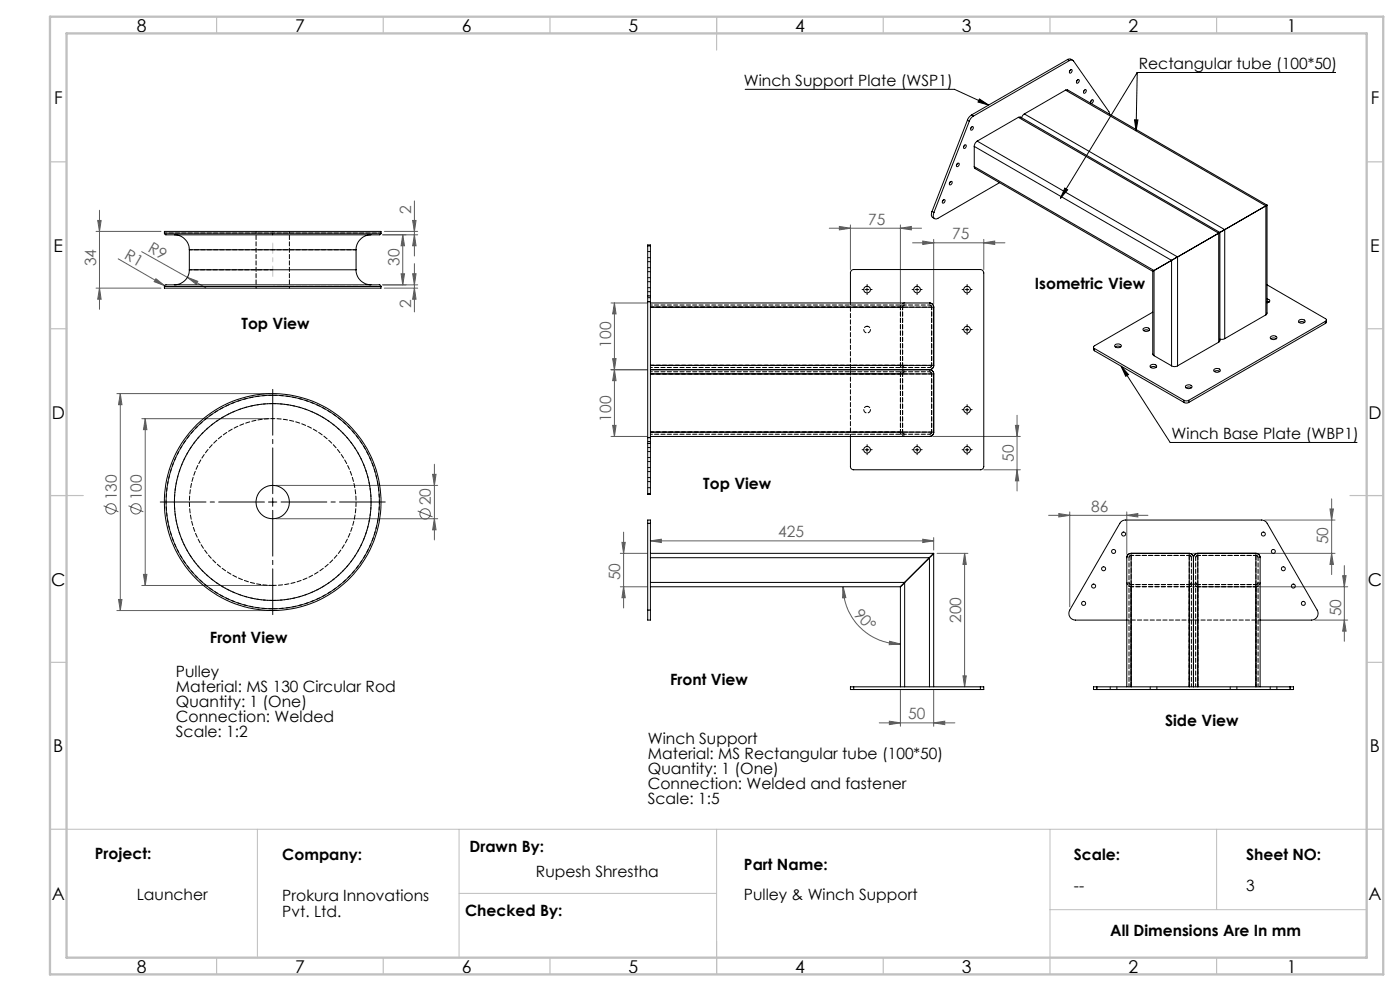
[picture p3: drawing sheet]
<svg xmlns="http://www.w3.org/2000/svg" width="420mm" height="297mm" viewBox="0 0 420 297" stroke-linecap="round" stroke-linejoin="round" font-family="sans-serif">
<g fill="none" stroke="#5d5d5d" stroke-width=".3">
<path d="M28.8 69.4h19.5M29.3 66.1h1l-.5 3.3zM29.8 63v29.7M35.5 77.6l13.9 8M42.5 75.4l13.7 7.7M114.8 70.4h10.5M115.3 69.4h10M120.8 70.4l.6 3.3h-1.1zM120.8 70.4v15M123.8 66.1h1l-.5 3.3zM124.3 60.2v16.5M124.3 79v14.5"/>
<path d="M124.3 70.4l.5 3.3h-1zM248.8 68.4h27.7M251.8 67.9l3.3 .5-3.3 .5zM255.1 67.4v13.4M270.1 68.4l3.3-.5v1zM270.1 67.4v23.7M273.8 72.8h27.7M276.8 72.2l3.3 .6-3.3 .5zM280.1 71.8v19.3M295.1 72.8l3.3-.6v1.1zM295.1 71.8v9M28.8 86.4h19.5"/>
<path d="M29.8 86.4l.5 3.3h-1zM46.8 83.5l2.6 2.1-3.2-1.2zM49.4 85.6l.4 .3M56.2 83.1l3.1 1.2-.5 .9zM56.2 83.1l5.5 3.2M114.8 85.4h10.5M115.3 86.4h10M120.3 82.1h1.1l-.6 3.3zM123.8 82.1h1l-.5 3.3zM124.3 86.4l.5 3.3h-1zM183.3 90.8h10.8M184.3 90.8v40"/>
<path d="M184.3 90.8l.5 3.3h-1zM35.1 118h45.7M36.1 118v65M36.1 118l.5 3.3h-1zM183.3 110.8h10.8M183.8 107.5h1l-.5 3.3zM184.3 110.8l.5 3.3h-1zM42.5 125.5h38.3M43.6 125.5l.5 3.3h-1.1zM43.6 125.5v50M130.3 139.1v22.7M183.3 130.8h10.8"/>
<path d="M183.8 127.5h1l-.5 3.3zM279.8 130.8h26.3M304.6 127.5h1l-.5 3.3zM305.1 124.5v22.6M31.1 151.6l4.4 1.8M38.6 151.6l4.4 1.8M82.8 145.5h48.5M82.8 155.5h48.5M125.3 153.1l4.5 1.8M129.8 142.2h1l-.5 3.3zM130.3 155.5l.5 3.3h-1zM187.1 159.5v22.7"/>
<path d="M295.1 140.8h11M305.1 140.8l.5 3.3h-1zM314.6 154.4h29.8M317.6 153.9l3.3 .5-3.3 .5zM320.9 153.4v28.5M338 154.4l3.3-.5v1zM338 153.4v12.7M379.4 155.9h21.1M399 152.5h1l-.5 3.4zM399.5 149.5v22.7M35.6 179.7h1l-.5 3.3zM42.5 175.5h38.3"/>
<path d="M43 172.2h1.1l-.5 3.3zM186.1 165.8h8M186.1 175.9h8M186.6 162.6h1l-.5 3.2zM187.1 175.9l.5 3.2h-1zM195.1 162.1l3.3-.5v1zM195.1 162.1h85M252.9 175.9l.9 3.2-1 .1zM252.9 175.9a17.2 17.2 0 0 0 17.2 17.1M276.8 161.6l3.3 .5-3.3 .5zM280.1 161.1v3.7M281.1 165.8h9.3"/>
<path d="M289.4 165.8l.5 3.4h-1zM289.4 165.8v40M357.8 175.9h46.5M357.8 165.8h42.7M399.5 165.8l.5 3.4h-1zM402.8 172.5h1l-.5 3.4zM403.3 169.5v22.7M35.1 183h45.7M266.9 192.2l3.2 .8-3.3 .2zM394.4 185.8h9.9M403.3 185.8l.5 3.4h-1zM263.8 216.6h22.7"/>
<path d="M266.8 216.1l3.3 .5-3.3 .6zM270.1 206.8v10.9M280.1 216.6l3.3-.5v1.1zM280.1 206.8v10.9M288.9 202.6h1l-.5 3.2z"/>
<circle cx="33.3" cy="152.5" r="1.54"/>
<circle cx="40.8" cy="152.5" r="1.54"/>
<circle cx="127.5" cy="154" r="1.55"/>
</g>
<g fill="none" stroke="#000" stroke-width=".3">
<path d="M223.6 26.8h62.7l10.3 4.7M293.8 29.7l2.8 1.8-3.2-.9zM340.4 35.9h1l-.6 3.3zM341.2 21.7h59.4M341.2 21.7l-.4 17.5M341.2 21.7l-23.1 37.7M319.4 56.4l.9 .5-2.2 2.5zM259.6 86.8h1M260.1 86.3v1M274.6 86.8h1M275.1 86.3v1M289.6 86.8h1"/>
<path d="M289.6 98.8h1M290.1 86.3v1M290.1 98.3v1M336.3 109.7l14.7 22.9h56.1M336.3 109.7l2.3 2.6-.9 .5zM259.6 134.8h1M260.1 134.3v1M274.6 134.8h1M275.1 134.3v1M289.6 134.8h1M289.6 122.8h1M290.1 122.3v1"/>
<path d="M290.1 134.3v1M80.5 150.5h2.5M81.8 149.2v2.5"/>
</g>
<g fill="none" stroke="#000" stroke-width=".3" stroke-dasharray="15.2 1.3 1.3 1.3">
<path d="M259.1 86.8h-.5M260.1 85.8v-.5M260.1 87.8v.5M261.1 86.8h.5M274.1 86.8h-.5M275.1 85.8v-.5M275.1 87.8v.5M276.1 86.8h.5M289.1 86.8h-.5M289.1 98.8h-.5M290.1 85.8v-.5M290.1 87.8v.5"/>
<path d="M290.1 97.8v-.5M290.1 99.8v.5M291.1 86.8h.5M291.1 98.8h.5M259.1 134.8h-.5M260.1 133.8v-.5M260.1 135.8v.5M261.1 134.8h.5M274.1 134.8h-.5M275.1 133.8v-.5M275.1 135.8v.5M276.1 134.8h.5"/>
<path d="M289.1 134.8h-.5M289.1 122.8h-.5M290.1 133.8v-.5M290.1 135.8v.5M290.1 121.8v-.5M290.1 123.8v.5M291.1 134.8h.5M291.1 122.8h.5"/>
</g>
<path d="M79.3 150.5h-31.2M81.8 148v-31.3M81.8 153v31.2M84.3 150.5h31.3" fill="none" stroke="#000" stroke-width=".3" stroke-dasharray="15.2 1.3 1.3 1.3" stroke-dashoffset="1.5"/>
<path d="M81.8 72.9v10" fill="none" stroke="#c3c8d2" stroke-width=".3" stroke-dasharray="15.2 1.3 1.3 1.3" stroke-dashoffset="12.1"/>
<path d="M20 248.5h390M77.2 248.5v38.5M137.7 248.5v38.5M215 248.5v38.5M315 248.5v38.5M365 248.5v24.1M137.7 267.8h77.3M315 272.6h95" fill="none" stroke="#c0c0c0" stroke-width=".3"/>
<g fill="none" stroke="#c0c0c0" stroke-width=".35">
<path d="M65 5v5M115 5v5M165 5v5M215 5v10M265 5v5M315 5v5M365 5v5M15 48.5h5M410 48.5h5M15 98.5h5M410 98.5h5M15 148.5h10"/>
<path d="M405 148.5h10M15 198.5h5M410 198.5h5M15 248.5h5M410 248.5h5M65 287v5M115 287v5M165 287v5M215 282v10M265 287v5M315 287v5M365 287v5"/>
</g>
<path d="M15 5h400v287h-400zM20 10h390v277h-390z" fill="none" stroke="#c0c0c0" stroke-width=".7"/>
<path d="M340.4 35.9h1l-.6 3.3zM319.4 56.4l.9 .5-2.2 2.5zM293.8 29.7l2.8 1.8-3.2-.9zM336.3 109.7l2.3 2.6-.9 .5z" fill="#000"/>
<g fill="#5d5d5d">
<path d="M46.8 83.5l-.6 .9 3.2 1.2zM56.2 83.1l2.6 2.1 .5-.9z"/>
<path d="M280.1 216.6l3.3-.5v1.1zM266.8 216.1l3.3 .5-3.3 .6z"/>
<path d="M276.8 161.6l3.3 .5-3.3 .5zM195.1 162.1l3.3-.5v1zM338 154.4l3.3-.5v1zM317.6 153.9l3.3 .5-3.3 .5zM295.1 72.8l3.3-.6v1.1zM276.8 72.2l3.3 .6-3.3 .5z"/>
<path d="M251.8 67.9l3.3 .5-3.3 .5zM270.1 68.4l3.3-.5v1z"/>
<path d="M288.9 202.6h1l-.5 3.2zM289.4 165.8l.5 3.4h-1z"/>
<path d="M403.3 185.8l.5 3.4h-1zM402.8 172.5h1l-.5 3.4z"/>
<path d="M124.3 86.4l.5 3.3h-1zM123.8 82.1h1l-.5 3.3zM124.3 70.4l.5 3.3h-1zM123.8 66.1h1l-.5 3.3zM305.1 140.8l.5 3.3h-1zM304.6 127.5h1l-.5 3.3z"/>
<path d="M36.1 118l.5 3.3h-1zM35.6 179.7h1l-.5 3.3zM43.6 125.5l.5 3.3h-1.1zM43 172.2h1.1l-.5 3.3zM129.8 142.2h1l-.5 3.3zM130.3 155.5l.5 3.3h-1zM120.8 70.4l.6 3.3h-1.1zM120.3 82.1h1.1l-.6 3.3zM29.3 66.1h1l-.5 3.3zM29.8 86.4l.5 3.3h-1zM186.6 162.6h1l-.5 3.2zM187.1 175.9l.5 3.2h-1zM399 152.5h1l-.5 3.4zM399.5 165.8l.5 3.4h-1zM184.3 90.8l.5 3.3h-1zM183.8 107.5h1l-.5 3.3zM184.3 110.8l.5 3.3h-1zM183.8 127.5h1l-.5 3.3z"/>
<path d="M252.9 175.9l.9 3.2-1 .1zM266.9 192.2l3.2 .8-3.3 .2z"/>
</g>
<g fill="none" stroke="#000" stroke-width=".3">
<path d="M320.3 17.8l.7-.1 .8 .4M320.3 17.8l.5 .4M320.3 17.8l-28.9 16.7M320.8 18.2a.92 .92 0 0 1 1.3 .1l10.5 15.1 .2 .8M320.8 18.2l-28.8 16.6M290.2 36l.6 .3M290.2 36l-10.6 27.4M290.8 36.3l-10.6 27.4M291.4 38.2l-.2 .3M291.4 38.1l.3-.1a.51 .51 0 0 1 .2 .7 .51 .51 0 0 1-.7 .1zM291.4 34.5l-.7 .6-.5 .9M291.4 34.5l.6 .3"/>
<path d="M292 34.8l-.7 .6-.5 .9M305.5 35.2l.6-.1 59.9 34.6M305.5 35.2l-12.3 7.1M305.5 35.2l60.1 34.7M307.3 34.1l-.8 1.2M307.3 34.1l60.1 34.7M319.7 27l.6-.1 59.8 34.6M319.7 27l-12.4 7.1M319.7 27l60.1 34.7M321 21.1l-.1 .3M321.1 21l.3-.2a.57 .57 0 0 1 .1 .8 .57 .57 0 0 1-.6 .2zM323.1 24.2l.4-.4a.52 .52 0 0 1 .2 .8 .52 .52 0 0 1-.8 .1z"/>
<path d="M323.2 24.1l-.2 .3M325.3 27.1l-.2 .3M325.3 27.1l.2-.2a.53 .53 0 0 1 .4 .7 .53 .53 0 0 1-.7 .3l-.2-.3zM327.4 30.1l-.2 .3M327.4 30.1l.3-.2a.52 .52 0 0 1 .2 .7 .52 .52 0 0 1-.7 .2zM283 60l.1-.1a.53 .53 0 0 1 .4 .6 .53 .53 0 0 1-.7 .4l-.1-.4zM285 54.5l-.2 .4M285.1 54.5l.3-.1a.51 .51 0 0 1 .1 .7 .51 .51 0 0 1-.7 .1zM287.2 49.1l-.3 .3M287.2 49l.3-.1a.51 .51 0 0 1 .1 .7 .51 .51 0 0 1-.7 .1zM289.3 43.6l-.2 .4M289.3 43.6l.3-.2a.51 .51 0 0 1 .2 .7 .51 .51 0 0 1-.7 .2z"/>
<path d="M292.3 49.9l.2 .6 53.3 30.8M292.3 43.9l59.2 34.1M292.3 49.9l53.9 31.2M292.3 43.9v6M293.2 42.3a1.91 1.91 0 0 0-.9 1.6M293.2 42.3l60.1 34.7M299.9 54.7l-18.5 10.7a.97 .97 0 0 1-1.3-.1 .97 .97 0 0 1 0-1.3l.1-.3M49.3 69.9l.4 .5h64.2l.4-.5M49.3 69.9v-.5h65v.5M49.3 69.9h65M52.3 70.4a4.5 4.5 0 0 1 4.5 4.5M56.8 74.9h50"/>
<path d="M56.8 74.9v6M106.8 74.9v6M111.3 70.4a4.5 4.5 0 0 0-4.5 4.5M194.3 73.7v-.3h.8v.3M194.3 73.7v15M194.3 73.7h.8M195.1 73.7v15M279.6 63.4a1.42 1.42 0 0 0 .8 2.1M279.6 63.4l.6 .3M282.9 60l-.2 .4M351.5 78l-5.3 3.1M351.5 78v31.6"/>
<path d="M353.3 77l-1.8 1M353.3 77v32.6M365.6 69.9l-12.3 7.1M365.6 69.9v32.6M366 69.7l-.4 .2M366 69.7v32.5l-.4 .3M367.4 68.8l-1.4 .9M367.4 68.8v32.7M379.8 61.7l-12.4 7.1M379.8 61.7v32.7M380.1 61.5l-.3 .2M380.1 61.5v32.3l-.3 .6"/>
<path d="M49.3 85.9l.4-.5h64.2l.4 .5M49.3 85.9v.5h65v-.5M49.3 85.9h65M56.8 80.9a4.5 4.5 0 0 1-4.5 4.5M56.8 80.9h50M106.8 80.9a4.5 4.5 0 0 0 4.5 4.5M194.3 88.7v1.7M194.3 90.4v40.8M194.3 90.4h.8M194.3 88.7h.8M195.1 90.8h83.7a1.21 1.21 0 0 1 1.3 1.3M195.1 88.7v1.7"/>
<path d="M195.1 90.4v40.8M195.1 92.1h85M255.1 90.8v-9a1.02 1.02 0 0 1 1-1h38a1.09 1.09 0 0 1 1 1v58a1.02 1.02 0 0 1-1 1h-38a.96 .96 0 0 1-1-1v-9M280.1 92.1v17.4M343 98.5a1.09 1.09 0 0 1 1.8 .4 1.01 1.01 0 0 1-1 .5 1.01 1.01 0 0 1-.8-.9zM343.1 99.1a1.44 1.44 0 0 1 1.6 0M345.8 93.6l-17.5 10a.43 .43 0 0 0-.3 .4 .43 .43 0 0 0 .3 .5M345.8 81.3v24.8l.4 .5M346.2 81.1l-.4 .2M346.2 81.1v25.5M379.8 94.4l-12.4 7.1M380.1 85.4l17.5 10.1a.42 .42 0 0 1 .3 .4 .42 .42 0 0 1-.3 .4"/>
<path d="M380.1 89.6a.61 .61 0 0 1 .8 .6 .61 .61 0 0 1-.8 .5M380.1 90.3l.7 .2M389.7 96.6a1.5 1.5 0 0 1 1.7 0M389.8 95.9a1.05 1.05 0 0 1 1.7 .6 1.16 1.16 0 0 1-1.9-.3zM397.6 96.3l-41 23.7M397.6 96.3v.6M397.6 96.9l-41 23.7M397.9 95.9v.7l-.3 .3M195.1 109.5h85M195.1 110.8h83.7M195.1 112.1h85M278.8 110.8a1.21 1.21 0 0 1 1.3 1.3"/>
<path d="M280.1 109.5a1.27 1.27 0 0 1-1.3 1.3M280.1 112.1v17.4M328 104.1v.7l.3 .3M328.3 104.5l26.9 15.5M328.3 104.5v.6M328.3 105.1l26.9 15.5M334.5 103.4a1.2 1.2 0 0 1 1.9 .3 1.14 1.14 0 0 1-2-.2zM334.6 104a1.5 1.5 0 0 1 1.6 0M345.1 109.5a1.21 1.21 0 0 1 1.9 .3 1.1 1.1 0 0 1-1 .6 1.1 1.1 0 0 1-1-.7zM345.2 110.1a1.44 1.44 0 0 1 1.6 0M346.2 106.6l5.3 3M351.5 109.6a1.76 1.76 0 0 0 1.8 0"/>
<path d="M355.2 120l.7 .2 .7-.2M355.2 120v.6M355.7 115.6a1.1 1.1 0 0 1 1.9 .5 1.13 1.13 0 0 1-2-.3zM355.8 116.2a1.5 1.5 0 0 1 1.6 0M356.6 120v.6M364.2 110.7a1.26 1.26 0 0 1 1.9 .3 1.12 1.12 0 0 1-1 .6 1.12 1.12 0 0 1-1-.7zM364.3 111.3a1.49 1.49 0 0 1 1.6 0M365.6 102.5l-12.3 7.1M367.4 101.5l-1.4 .1M381.2 101.5a1.49 1.49 0 0 1 1.7 0M381.3 100.8a1 1 0 0 1 1-.2 1 1 0 0 1 .7 .8 1.16 1.16 0 0 1-1.9-.3zM194.3 131.2v1.7"/>
<path d="M194.3 132.9v15M194.3 131.2h.8M194.3 132.9h.8M195.1 131.2v1.7M195.1 132.9v15M195.1 129.5h85M280.1 129.5a1.27 1.27 0 0 1-1.3 1.3h-83.7M355.2 120.6l.5 .2 .9-.2M194.3 147.9v.3h.8v-.3M194.3 147.9h.8M194.3 156.8v-.9h.8v.9M194.3 156.8h.8"/>
<path d="M194.3 156.8v26M195.1 156.8v26M195.1 167.1h83.7M195.1 165.8h85M195.1 175.9h75M195.1 174.6h76.3M270.1 175.9v29.9M271.4 174.6l-1.3 1.3M271.4 174.6v31.2M278.8 167.1l-7.4 7.5M278.8 167.1v38.7M280.1 165.8l-1.3 1.3"/>
<path d="M280.1 165.8v40M339.3 165.8a1.33 1.33 0 0 0-1.3 1.3v38.7M339.3 165.8h17.5M339.3 165.8v40M356.8 165.8a1.27 1.27 0 0 1 1.2 1.3M356.8 165.8v40M358 167.1v38.7M359.3 165.8a1.33 1.33 0 0 0-1.3 1.3M359.3 165.8h17.5M359.3 165.8v40M376.8 165.8a1.27 1.27 0 0 1 1.2 1.3v38.7M376.8 165.8v40"/>
<path d="M194.3 182.8v3h.8v-3M194.3 182.8h.8M338 185.8h-15.3a2.01 2.01 0 0 1-1.8-3l15.1-26a1.93 1.93 0 0 1 1.7-.9h40.7a1.93 1.93 0 0 1 1.8 .9l14.9 26a1.98 1.98 0 0 1-1.7 3h-15.4M256.1 205.8h-1v.9h1M256.1 205.8v.9M256.1 205.8h38M256.1 206.7h38M294.1 205.8h1v.9h-1M294.1 205.8v.9M329 205.8h-1v.9h1M329 205.8h58M329 206.7h58"/>
<path d="M329 205.8v.9M387 205.8h1.1v.9h-1.1M387 205.8v.9"/>
<circle cx="260.1" cy="86.8" r="1"/>
<circle cx="275.1" cy="86.8" r="1"/>
<circle cx="290.1" cy="98.8" r="1"/>
<circle cx="290.1" cy="86.8" r="1"/>
<circle cx="260.1" cy="134.8" r="1"/>
<circle cx="275.1" cy="134.8" r="1"/>
<circle cx="290.1" cy="134.8" r="1"/>
<circle cx="290.1" cy="122.8" r=".99"/>
<circle cx="81.8" cy="150.5" r="5"/>
<circle cx="81.8" cy="150.5" r="32.5"/>
<circle cx="328.1" cy="175.7" r=".61"/>
<circle cx="331.1" cy="170.5" r=".6"/>
<circle cx="334.1" cy="165.3" r=".6"/>
<circle cx="337.1" cy="160.1" r=".6"/>
<circle cx="379" cy="160.1" r=".6"/>
<circle cx="382" cy="165.3" r=".59"/>
<circle cx="385" cy="170.4" r=".59"/>
<circle cx="388" cy="175.6" r=".6"/>
<circle cx="325.1" cy="180.8" r=".61"/>
<circle cx="391" cy="180.8" r=".6"/>
</g>
<path d="M81.8 118.5a32 32 0 0 0-28.2 47.1 32 32 0 0 0 54.9 2.5 32 32 0 0 0-23.8-49.5l-2.9-.1M81.8 182.5a32 32 0 0 1-28.2-47.2 32 32 0 0 1 54.9-2.5 32 32 0 0 1-23.8 49.5l-2.9 .2" fill="none" stroke="#000" stroke-width=".3" stroke-dasharray="1.3 .6" stroke-dashoffset=".1"/>
<path d="M81.8 175.5a25 25 0 0 1-21.8-37.2 25 25 0 0 1 43-1.1 25 25 0 0 1-19.9 38.2l-1.3 .1" fill="none" stroke="#000" stroke-width=".3" stroke-dasharray="1.3 .6" stroke-dashoffset=".2"/>
<g fill="none" stroke="#000" stroke-width=".3" stroke-dasharray="1.3 .6" stroke-dashoffset=".4">
<path d="M56.8 74.9h50M194.3 75.4h.8M194.3 78.4h.8M195.1 77.2h-.8M194.3 90.4h.8M194.3 87.4h.8M194.3 84.4h.8M194.3 81.4h.8M195.1 89.2h-.8M195.1 86.2h-.8M195.1 83.2h-.8M195.1 80.2h-.8"/>
<path d="M260.1 97.8a1 1 0 0 0-.9 1.4 1 1 0 0 0 1.7 .2 1 1 0 0 0-.5-1.6h-.3M279.5 92.1h-84.4M279.5 109.5h-84.4M279.5 112.1h-84.4M81.8 121a29.5 29.5 0 0 1 26 43.4 29.5 29.5 0 0 1-50.6 2.4 29.5 29.5 0 0 1 21.9-45.7l2.7-.1M194.3 132.3h.8M194.3 135.3h.8M194.3 138.3h.8M195.1 131.1h-.8M195.1 134.1h-.8M195.1 137.1h-.8M260.1 121.8a1 1 0 0 0-.9 1.4 1 1 0 0 0 1.7 .2 1 1 0 0 0-.5-1.6h-.3"/>
<path d="M279.5 129.5h-84.4M194.3 141.3h.8M194.3 144.3h.8M195.1 146.2h-.8M195.1 140.1h-.8M195.1 143.1h-.8M81.8 180a29.5 29.5 0 0 0 26-43.5 29.5 29.5 0 0 0-50.6-2.4 29.5 29.5 0 0 0 21.9 45.7l2.7 .2M329.1 206.6v-.8M333.1 205.8v.8M335.1 206.6v-.8M345.1 205.8v.8M347.1 206.6v-.8"/>
<path d="M369.1 205.8v.8M371.1 206.6v-.8M381.1 205.8v.8M383.1 206.6v-.8M387.1 205.8v.8"/>
</g>
<path d="M76.8 69.4v17M86.8 86.4v-17M278.9 91.4h-83.8M278.9 110.1h-83.8M278.9 111.4h-83.8M278.9 130.1h-83.8" fill="none" stroke="#000" stroke-width=".3" stroke-dasharray="1.3 .6" stroke-dashoffset=".7"/>
<g fill="none" stroke="#000" stroke-width=".3" stroke-dasharray="1.3 .6" stroke-dashoffset=".5">
<path d="M114.3 69.9h-65M81.8 80.9h-25M270.1 92.1v17.4M270.8 92.1l.2-.5 .4-.2M270.8 92.1v17.4M271.4 91.4l-.4 .2-.2 .5M278.9 91.4l.4 .2 .2 .5M279.5 92.1v17.4M279.5 92.1l-.2-.5-.4-.2M270.1 109.5v-17.4M270.1 112.1v17.4M270.8 109.5v-17.4"/>
<path d="M270.8 112.1l.2-.5 .4-.2M270.8 112.1v17.4M270.8 109.5l.1 .4 .5 .2M271.4 110.1l-.4-.2-.2-.4M271.4 111.4l-.4 .2-.2 .5M278.9 111.4l.4 .2 .2 .5M278.9 110.1l.4-.2 .2-.4M279.5 109.5l-.2 .4-.4 .2M279.5 112.1v17.4M279.5 112.1l-.2-.5-.4-.2M279.5 109.5v-17.4M270.1 129.5v-17.4"/>
<path d="M270.8 129.5v-17.4M270.8 129.5l.1 .4 .5 .2M271.4 130.1l-.4-.2-.2-.4M278.9 130.1l.4-.2 .2-.4M279.5 129.5l-.2 .4-.4 .2M279.5 129.5v-17.4M338.7 174.5l.2 .5 .4 .2M338.7 167.1l.2-.4 .4-.2M339.3 175.8h17.5M339.3 175.2h17.5M339.3 166.5l-.4 .1-.2 .5M339.3 166.5h17.5"/>
<path d="M339.3 175.2l-.4-.2-.2-.5M356.8 175.2l.4-.2 .2-.5M356.8 166.5h-17.5M356.8 166.5l.4 .2 .2 .4M356.8 175.2h-17.5M356.8 175.8h-17.5M357.4 167.1l-.2-.4-.4-.2M357.4 174.5l-.2 .5-.4 .2M358.7 174.5l.2 .5 .4 .2M358.7 167.1l.2-.4 .4-.2M359.3 175.8h17.5M359.3 175.2h17.5"/>
<path d="M359.3 166.5l-.4 .2-.2 .4M359.3 166.5h17.5M359.3 175.2l-.4-.2-.2-.5M376.8 175.2l.4-.2 .2-.5M376.8 166.5h-17.5M376.8 166.5l.4 .2 .2 .4M376.8 175.2h-17.5M376.8 175.8h-17.5M377.4 167.1l-.1-.4-.5-.2M377.4 174.5l-.1 .5-.5 .2"/>
</g>
<g fill="none" stroke="#000" stroke-width=".3" stroke-dasharray="1.3 .6" stroke-dashoffset=".6">
<path d="M81.8 85.9h32.5M255.1 90.8v40M270.1 92.1a1.28 1.28 0 0 1 1.3-1.3M271.4 90.8a1.28 1.28 0 0 0-1.3 1.3M270.1 112.1a1.28 1.28 0 0 1 1.3-1.3M270.1 109.5a1.28 1.28 0 0 0 1.3 1.3M271.4 110.8a1.28 1.28 0 0 1-1.3-1.3M271.4 110.8a1.28 1.28 0 0 0-1.3 1.3M270.1 129.5a1.28 1.28 0 0 0 1.3 1.3M271.4 130.8a1.28 1.28 0 0 1-1.3-1.3M338.1 174.5a1.28 1.28 0 0 0 1.2 1.3M339.3 175.8a1.28 1.28 0 0 1-1.2-1.3"/>
<path d="M356.8 175.8a1.28 1.28 0 0 0 1.3-1.3M358.1 174.5a1.28 1.28 0 0 0 1.2 1.3M358.1 174.5a1.28 1.28 0 0 1-1.3 1.3M359.3 175.8a1.28 1.28 0 0 1-1.2-1.3M376.8 175.8a1.28 1.28 0 0 0 1.3-1.3M378.1 174.5a1.28 1.28 0 0 1-1.3 1.3M378.1 185.8h-40M339.3 205.8v-30.6M356.8 205.8v-30.6M359.3 205.8v-30.6M376.8 205.8v-30.6"/>
</g>
<path d="M270.1 92.1h-75M270.1 109.5h-75M270.1 112.1h-75M270.1 129.5h-75M338.7 205.8v-38.7M357.4 205.8v-38.7M358.7 205.8v-38.7M377.4 205.8v-38.7" fill="none" stroke="#000" stroke-width=".3" stroke-dasharray="1.3 .6" stroke-dashoffset=".3"/>
<path d="M270.8 92.1h-75.7M270.8 109.5h-75.7M270.8 112.1h-75.7M270.8 129.5h-75.7M339.3 205.8v-39.3M356.8 205.8v-39.3M359.3 205.8v-39.3M376.8 205.8v-39.3" fill="none" stroke="#000" stroke-width=".3" stroke-dasharray="1.3 .6"/>
<path d="M339.3 205.8v-30M356.8 205.8v-30M359.3 205.8v-30M376.8 205.8v-30" fill="none" stroke="#000" stroke-width=".3" stroke-dasharray="1.3 .6" stroke-dashoffset="-.1"/>
<g font-size="5.3">
<text x="41" y="9.5">8</text>
<text x="88.5" y="9.5">7</text>
<text x="138.5" y="9.5">6</text>
<text x="188.5" y="9.5">5</text>
<text x="238.5" y="9.5">4</text>
<text x="288.5" y="9.5">3</text>
<text x="338.5" y="9.5">2</text>
<text x="386" y="9.5">1</text>
<text x="16.2" y="31.3">F</text>
<text x="411.2" y="31.3">F</text>
<text x="16.1" y="75.5">E</text>
<text x="411.1" y="75.5">E</text>
<text x="15.5" y="125.5">D</text>
<text x="410.5" y="125.5">D</text>
<text x="15.4" y="175.5">C</text>
<text x="410.4" y="175.5">C</text>
<text x="16" y="225.5">B</text>
<text x="411" y="225.5">B</text>
<text x="15.5" y="269.8">A</text>
<text x="410.5" y="269.8">A</text>
<text x="41" y="291.5">8</text>
<text x="88.5" y="291.5">7</text>
<text x="138.5" y="291.5">6</text>
<text x="188.5" y="291.5">5</text>
<text x="238.5" y="291.5">4</text>
<text x="288.5" y="291.5">3</text>
<text x="338.5" y="291.5">2</text>
<text x="386" y="291.5">1</text>
</g>
<g font-size="4.7">
<text x="341.6" y="20.6">Rectangular tube (100*50)</text>
<text x="223.2" y="25.7">Winch Support Plate (WSP1)</text>
<text x="310.5" y="86.7">Isometric View</text>
<text x="72.4" y="98.7">Top View</text>
<text x="351.5" y="131.5">Winch Base Plate (WBP1)</text>
<text x="211" y="146.4">Top View</text>
<text x="63" y="192.8">Front View</text>
<text x="52.8" y="202.9">Pulley</text>
<text x="52.8" y="207.4">Material: MS 130 Circular Rod</text>
<text x="201" y="205.3">Front View</text>
<text x="52.8" y="211.9">Quantity: 1 (One)</text>
<text x="52.8" y="216.5">Connection: Welded</text>
<text x="52.8" y="221">Scale: 1:2</text>
<text x="349.5" y="217.5">Side View</text>
<text x="194.3" y="222.9">Winch Support</text>
<text x="194.3" y="227.4">Material: MS Rectangular tube (100*50)</text>
<text x="194.3" y="232">Quantity: 1 (One)</text>
<text x="194.3" y="236.5">Connection: Welded and fastener</text>
<text x="194.3" y="241">Scale: 1:5</text>
<text x="28.4" y="257.4">Project:</text>
<text x="84.7" y="257.8">Company:</text>
<text x="140.8" y="255.4">Drawn By:</text>
<text x="322.2" y="257.8">Scale:</text>
<text x="373.8" y="257.8">Sheet NO:</text>
<text x="160.8" y="262.9">Rupesh Shrestha</text>
<text x="223.2" y="260.8">Part Name:</text>
<text x="41" y="269.7">Launcher</text>
<text x="223.2" y="269.9">Pulley &amp; Winch Support</text>
<text x="322.2" y="266.9">--</text>
<text x="373.8" y="266.9">3</text>
<text x="84.7" y="270.1">Prokura Innovations</text>
<text x="84.7" y="274.7">Pvt. Ltd.</text>
<text x="139.5" y="274.4">Checked By:</text>
<text x="333.1" y="280.4">All Dimensions Are In mm</text>
</g>
<g font-size="4.7" fill="#5d5d5d">
<text x="123.3" y="64.1" transform="rotate(-90 123.3 64.1)">2</text>
<text x="260.5" y="67.4">75</text>
<text x="285.7" y="71.7">75</text>
<text x="37.1" y="77.4" transform="rotate(30 37.1 77.4)">R1</text>
<text x="44.2" y="75.2" transform="rotate(30 44.2 75.2)">R9</text>
<text x="28.8" y="79.8" transform="rotate(-90 28.8 79.8)">34</text>
<text x="119.8" y="79.6" transform="rotate(-90 119.8 79.6)">30</text>
<text x="123.3" y="92.2" transform="rotate(-90 123.3 92.2)">2</text>
<text x="183.3" y="104.2" transform="rotate(-90 183.3 104.2)">100</text>
<text x="183.3" y="126.3" transform="rotate(-90 183.3 126.3)">100</text>
<text x="304.1" y="138.4" transform="rotate(-90 304.1 138.4)">50</text>
<text x="35" y="149.9" transform="rotate(-90 35 149.9)">130</text>
<text x="42.5" y="149.9" transform="rotate(-90 42.5 149.9)">100</text>
<text x="129.3" y="151.4" transform="rotate(-90 129.3 151.4)">20</text>
<text x="327.4" y="153.4">86</text>
<text x="233.5" y="161.1">425</text>
<text x="398.5" y="163.1" transform="rotate(-90 398.5 163.1)">50</text>
<text x="186.1" y="174" transform="rotate(-90 186.1 174)">50</text>
<text x="255.9" y="184.3" transform="rotate(47 255.9 184.3)">90°</text>
<text x="402.3" y="184.8" transform="rotate(-90 402.3 184.8)">50</text>
<text x="288.4" y="186.7" transform="rotate(-90 288.4 186.7)">200</text>
<text x="272.5" y="215.6">50</text>
</g>
</svg>
